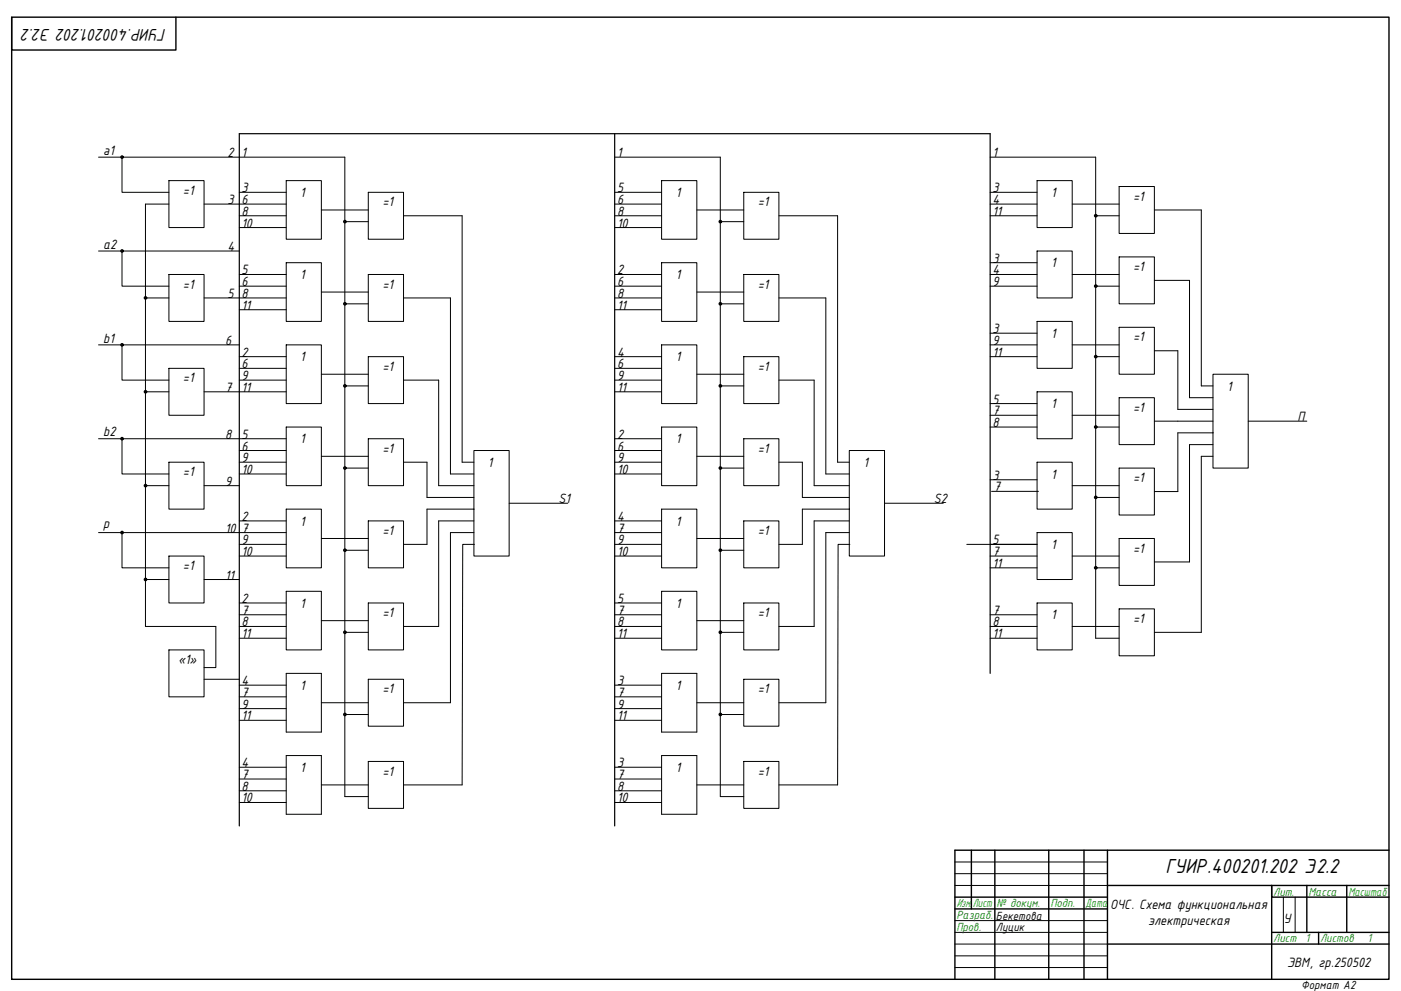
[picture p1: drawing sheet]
<svg xmlns="http://www.w3.org/2000/svg" width="594mm" height="420mm" viewBox="0 0 594 420" stroke-linecap="round" stroke-linejoin="round" font-family="sans-serif">
<path d="M5 7.3h584v407.9h-584z" fill="none" stroke="#000" stroke-width=".59"/>
<!-- layer: 0 -->
<g fill="none" stroke="#000" stroke-width=".59">
<path d="M5 7.3v13.9h69.6v-13.9M411.9 360.5v24.9M421.9 360.5v54.7M444.7 360.5v54.7M459.7 360.5v54.7M469.6 360.5v54.7M469.6 375.4h119.4M554.1 375.4v19.9M571.1 375.4v19.9M589 360.5h-184.1v54.7M404.9 380.4h64.7M404.9 385.4h64.7"/>
<path d="M539.2 395.3h49.8M559.1 395.3v5M589 380.4h-49.8v-5v39.8M469.6 400.3h119.4"/>
<circle cx="51.8" cy="66.6" r=".49"/>
<circle cx="146.2" cy="94" r=".49"/>
<circle cx="305.5" cy="94" r=".49"/>
<circle cx="464.6" cy="91.5" r=".49"/>
<circle cx="51.8" cy="106.4" r=".49"/>
<circle cx="61.7" cy="126.3" r=".49"/>
<circle cx="146.2" cy="128.8" r=".49"/>
<circle cx="305.5" cy="128.8" r=".49"/>
<circle cx="464.6" cy="121.3" r=".49"/>
<circle cx="51.8" cy="146.2" r=".49"/>
<circle cx="464.6" cy="151.2" r=".49"/>
<circle cx="61.7" cy="166.1" r=".49"/>
<circle cx="146.2" cy="163.6" r=".49"/>
<circle cx="305.5" cy="163.6" r=".49"/>
<circle cx="51.8" cy="186" r=".49"/>
<circle cx="146.2" cy="198.4" r=".49"/>
<circle cx="305.5" cy="198.4" r=".49"/>
<circle cx="464.6" cy="181" r=".49"/>
<circle cx="61.7" cy="205.9" r=".49"/>
<circle cx="464.6" cy="210.9" r=".49"/>
<circle cx="51.8" cy="225.8" r=".49"/>
<circle cx="146.2" cy="233.3" r=".49"/>
<circle cx="305.5" cy="233.3" r=".49"/>
<circle cx="61.7" cy="245.7" r=".49"/>
<circle cx="464.6" cy="240.7" r=".49"/>
<circle cx="146.2" cy="268.1" r=".49"/>
<circle cx="305.5" cy="268.1" r=".49"/>
<circle cx="146.2" cy="302.9" r=".49"/>
<circle cx="305.5" cy="302.9" r=".49"/>
</g>
<path d="M404.9 365.5h64.7M404.9 370.4h64.7M404.9 375.4h64.7M404.9 390.3h64.7M404.9 395.3h64.7M544.2 380.4v14.9M549.2 380.4v14.9M404.9 405.3h64.7M404.9 410.2h64.7M404.9 400.3h64.7" fill="none" stroke="#000" stroke-width=".42"/>
<path d="M419.9 285.5v-228.8h-318.4v293.5" fill="none" stroke="#000" stroke-width=".51"/>
<g fill="none" stroke="#000" stroke-width=".42">
<path d="M41.8 66.6h104.4v271.1h10M51.7 66.6v14.9h19.9M260.6 66.6h44.8v271.1h10M419.9 66.6h44.7v204h10M71.6 86.5h-9.9v179.1h29.8v17.4h-5M86.5 86.5h34.9M101.5 81.5h19.9M101.5 91.5h19.9M101.5 96.5h19.9M136.3 89h19.9M146.2 94h10M171.1 91.5h24.9v104.5h5"/>
<path d="M260.6 86.5h19.9M260.6 81.5h19.9M260.6 91.5h19.9M260.6 96.5h19.9M295.5 89h19.9M305.4 94h10M330.3 91.5h24.9v104.5h4.9M419.9 86.5h19.9M419.9 81.5h19.9M419.9 91.5h19.9M454.7 86.5h19.9M464.6 91.5h10"/>
<path d="M489.5 89h19.9v74.6h4.9M41.8 106.4h59.7M51.7 106.4v14.9h19.9M101.5 116.4h19.9M260.6 116.4h19.9M419.9 116.4h19.9M419.9 111.4h19.9M454.7 116.4h19.9M489.5 118.9h14.9v49.7h9.9M61.7 126.3h9.9M86.5 126.3h34.9M101.5 121.3h19.9"/>
<path d="M101.5 131.3h19.9M136.3 123.8h19.9M146.2 128.8h10M171.1 126.3h19.9v74.7h10M260.6 126.3h19.9M260.6 121.3h19.9M260.6 131.3h19.9M295.5 123.8h19.9M305.4 128.8h10M330.3 126.3h19.9v74.7h9.9M419.9 121.3h19.9M464.6 121.3h10"/>
<path d="M41.8 146.2h59.7M51.7 146.2v15h19.9M101.5 151.2h19.9M101.5 156.2h19.9M136.3 158.7h19.9M260.6 151.2h19.9M260.6 156.2h19.9M295.5 158.7h19.9M419.9 146.2h19.9M419.9 151.2h19.9M419.9 141.3h19.9M454.7 146.2h19.9"/>
<path d="M464.6 151.2h10M489.5 148.7h9.9v24.9h14.9M61.7 166.1h9.9M86.5 166.1h34.9M101.5 161.2h19.9M146.2 163.6h10M171.1 161.2h14.9v44.7h15M260.6 166.1h19.9M260.6 161.2h19.9M305.4 163.6h10M330.3 161.2h14.9v44.7h14.9M419.9 171.1h19.9"/>
<path d="M419.9 176.1h19.9M454.7 176.1h19.9M489.5 178.6h24.8M529.3 178.6h24.8M41.8 186h79.6M51.7 186v15h19.9M101.5 191h19.9M101.5 196h19.9M136.3 193.5h19.9M146.2 198.5h10M171.1 196h10v14.9h19.9M260.6 186h19.9"/>
<path d="M260.6 191h19.9M260.6 196h19.9M295.5 193.5h19.9M305.4 198.5h10M330.3 196h9.9v14.9h19.9M419.9 181.1h19.9M464.6 181.1h10M514.3 183.5h-14.9v24.9h-9.9M514.3 193.5h-4.9v74.6h-19.9M514.3 188.5h-9.9v49.8h-14.9M61.7 205.9h9.9M86.5 205.9h15"/>
<path d="M101.5 201h19.9M201 215.9h-19.9v14.9h-10M215.9 213.4h24.8M260.6 201h19.9M360.1 215.9h-19.9v14.9h-9.9M375.1 213.4h24.9M419.9 203.4h19.9M420.5 208.3h19.9M454.7 205.9h19.9M464.6 210.9h10M41.8 225.8h79.6M51.7 225.8v14.9h19.9"/>
<path d="M101.5 220.9h19.9M101.5 230.8h19.9M101.5 235.8h19.9M136.3 228.3h19.9M146.2 233.3h10M201 225.8h-10v72.1h-19.9M201 220.9h-15v44.7h-14.9M201.2 230.8h-5l-.2 102h-24.9M260.6 225.8h19.9M260.6 220.9h19.9M260.6 230.8h19.9M260.6 235.8h19.9"/>
<path d="M295.5 228.3h19.9M305.4 233.3h10M360.1 225.8h-9.9v72.1h-19.9M360.1 220.9h-14.9v44.7h-14.9M360.4 230.8h-5l-.2 102h-24.9M410 230.8h29.8M419.9 235.8h19.9M454.7 235.8h19.9M61.7 245.7h9.9M86.5 245.7h15M101.5 255.7h19.9M260.6 255.7h19.9"/>
<path d="M419.9 240.7h19.9M464.6 240.7h10M101.5 260.6h19.9M101.5 265.6h19.9M101.5 270.6h19.9M136.3 263.1h19.9M146.2 268.1h10M260.6 260.6h19.9M260.6 265.6h19.9M260.6 270.6h19.9M295.5 263.1h19.9M305.4 268.1h10"/>
<path d="M419.9 260.6h19.9M419.9 265.6h19.9M419.9 270.6h19.9M454.7 265.6h19.9M86.5 288h15M101.5 290.5h19.9M101.5 295.4h19.9M136.3 297.9h19.9M260.6 290.5h19.9M260.6 295.4h19.9M295.5 297.9h19.9M101.5 300.4h19.9"/>
<path d="M101.5 305.4h19.9M146.2 302.9h10M260.6 300.4h19.9M260.6 305.4h19.9M305.4 302.9h10M101.5 325.3h19.9M101.5 330.3h19.9M101.5 335.3h19.9M136.3 332.8h19.9M260.6 325.3h19.9M260.6 330.3h19.9M260.6 335.3h19.9"/>
<path d="M295.5 332.8h19.9M101.5 340.2h19.9M260.6 340.2h19.9"/>
</g>
<g fill="none" stroke="#000" stroke-width=".42">
<path d="M71.6 76.6h14.9v19.9h-14.9zM121.4 76.6h14.9v24.8h-14.9zM280.5 76.6h15v24.8h-15zM439.8 76.6h14.9v19.9h-14.9zM474.6 79.1h14.9v19.9h-14.9zM156.2 81.5h14.9v19.9h-14.9zM315.4 81.5h14.9v19.9h-14.9zM71.6 116.4h14.9v19.9h-14.9zM121.4 111.4h14.9v24.9h-14.9zM156.2 116.4h14.9v19.9h-14.9zM280.5 111.4h15v24.9h-15zM315.4 116.4h14.9v19.9h-14.9z"/>
<path d="M439.8 106.4h14.9v19.9h-14.9zM474.6 108.9h14.9v19.9h-14.9zM439.8 136.3h14.9v19.9h-14.9zM474.6 138.8h14.9v19.9h-14.9zM71.6 156.2h14.9v19.9h-14.9zM121.4 146.2h14.9v24.9h-14.9zM156.2 151.2h14.9v19.9h-14.9zM280.5 146.2h15v24.9h-15zM315.4 151.2h14.9v19.9h-14.9zM514.3 158.7h15v39.8h-15zM439.8 166.1h14.9v19.9h-14.9zM474.6 168.6h14.9v19.9h-14.9z"/>
<path d="M71.6 196h14.9v19.9h-14.9zM121.4 181.1h14.9v24.8h-14.9zM156.2 186h14.9v19.9h-14.9zM201 191h14.9v44.8h-14.9zM280.5 181.1h15v24.8h-15zM315.4 186h14.9v19.9h-14.9zM360.1 191h15v44.8h-15zM439.8 196h14.9v19.9h-14.9zM474.6 198.5h14.9v19.9h-14.9zM121.4 215.9h14.9v24.8h-14.9zM280.5 215.9h15v24.8h-15zM71.6 235.8h14.9v19.9h-14.9z"/>
<path d="M156.2 220.9h14.9v19.8h-14.9zM315.4 220.9h14.9v19.8h-14.9zM439.8 225.8h14.9v19.9h-14.9zM474.6 228.3h14.9v19.9h-14.9zM121.4 250.7h14.9v24.8h-14.9zM156.2 255.7h14.9v19.8h-14.9zM280.5 250.7h15v24.8h-15zM315.4 255.7h14.9v19.8h-14.9zM439.8 255.7h14.9v19.8h-14.9zM474.6 258.1h14.9v19.9h-14.9zM71.6 275.5h14.9v19.9h-14.9zM121.4 285.5h14.9v24.9h-14.9z"/>
<path d="M156.2 288h14.9v19.9h-14.9zM280.5 285.5h15v24.9h-15zM315.4 288h14.9v19.9h-14.9zM121.4 320.3h14.9v24.9h-14.9zM156.2 322.8h14.9v19.9h-14.9zM280.5 320.3h15v24.9h-15zM315.4 322.8h14.9v19.9h-14.9z"/>
</g>
<!-- layer: 0 -->
<path d="M260.6 56.7v293.5" fill="none" stroke="#000" stroke-width=".51"/>
<text font-size="9.3" x="494.2" y="370">ГУИР.400201.202 Э2.2</text>
<text font-size="7.7" x="70.5" y="12.3" transform="rotate(-180 70.5 12.3)">ГУИР.400201.202 Э2.2</text>
<g font-size="6.2">
<text x="43.8" y="65.6">a1</text>
<text x="96.5" y="66.6">2</text>
<text x="102.4" y="66.6">1</text>
<text x="261.7" y="66.6">1</text>
<text x="420.8" y="66.6">1</text>
<text x="77.6" y="82.6">=1</text>
<text x="102.4" y="81.5">3</text>
<text x="127.3" y="83.5">1</text>
<text x="261.7" y="81.5">5</text>
<text x="286.5" y="83.5">1</text>
<text x="420.8" y="81.5">3</text>
<text x="445.7" y="83.5">1</text>
<text x="96.5" y="86.5">3</text>
<text x="102.4" y="86.5">6</text>
<text x="162.1" y="87.5">=1</text>
<text x="261.7" y="86.5">6</text>
<text x="321.4" y="87.5">=1</text>
<text x="420.8" y="86.5">4</text>
<text x="480.5" y="85">=1</text>
<text x="102.4" y="91.5">8</text>
<text x="261.7" y="91.5">8</text>
<text x="420.8" y="91.5">11</text>
<text x="102.4" y="96.5">10</text>
<text x="261.7" y="96.5">10</text>
<text x="43.8" y="105.4">а2</text>
<text x="96.5" y="106.4">4</text>
<text x="420.8" y="111.4">3</text>
<text x="445.7" y="113.4">1</text>
<text x="102.4" y="116.4">5</text>
<text x="127.3" y="118.4">1</text>
<text x="261.7" y="116.4">2</text>
<text x="286.5" y="118.4">1</text>
<text x="420.8" y="116.4">4</text>
<text x="480.5" y="114.9">=1</text>
<text x="77.6" y="122.3">=1</text>
<text x="102.4" y="121.3">6</text>
<text x="162.1" y="122.3">=1</text>
<text x="261.7" y="121.3">6</text>
<text x="321.4" y="122.3">=1</text>
<text x="420.8" y="121.3">9</text>
<text x="96.5" y="126.3">5</text>
<text x="102.4" y="126.3">8</text>
<text x="102.4" y="131.3">11</text>
<text x="261.7" y="126.3">8</text>
<text x="261.7" y="131.3">11</text>
<text x="420.8" y="141.3">3</text>
<text x="445.7" y="143.3">1</text>
<text x="43.8" y="145.2">b1</text>
<text x="95.5" y="146.2">6</text>
<text x="420.8" y="146.2">9</text>
<text x="480.5" y="144.7">=1</text>
<text x="102.4" y="151.2">2</text>
<text x="127.3" y="153.2">1</text>
<text x="261.7" y="151.2">4</text>
<text x="286.5" y="153.2">1</text>
<text x="420.8" y="151.2">11</text>
<text x="102.4" y="156.2">6</text>
<text x="102.4" y="161.2">9</text>
<text x="162.1" y="157.2">=1</text>
<text x="261.7" y="156.2">6</text>
<text x="261.7" y="161.2">9</text>
<text x="321.4" y="157.2">=1</text>
<text x="77.6" y="162.1">=1</text>
<text x="95.5" y="166.1">7</text>
<text x="102.4" y="166.1">11</text>
<text x="261.7" y="166.1">11</text>
<text x="520.3" y="165.6">1</text>
<text x="420.8" y="171.1">5</text>
<text x="445.7" y="173.1">1</text>
<text x="420.8" y="176.1">7</text>
<text x="480.5" y="174.6">=1</text>
<text x="550.2" y="178.6">П</text>
<text x="43.8" y="185">b2</text>
<text x="420.8" y="181.1">8</text>
<text x="95.5" y="186">8</text>
<text x="102.4" y="186">5</text>
<text x="102.4" y="191">6</text>
<text x="127.3" y="188">1</text>
<text x="162.1" y="192">=1</text>
<text x="261.7" y="186">2</text>
<text x="261.7" y="191">6</text>
<text x="286.5" y="188">1</text>
<text x="321.4" y="192">=1</text>
<text x="102.4" y="196">9</text>
<text x="206.9" y="198">1</text>
<text x="261.7" y="196">9</text>
<text x="366.1" y="198">1</text>
<text x="77.6" y="201.9">=1</text>
<text x="102.4" y="201">10</text>
<text x="261.7" y="201">10</text>
<text x="420.8" y="203.4">3</text>
<text x="445.7" y="202.9">1</text>
<text x="95.5" y="205.9">9</text>
<text x="421.4" y="208.3">7</text>
<text x="480.5" y="204.4">=1</text>
<text x="236.8" y="213.4">S1</text>
<text x="395.9" y="213.4">S2</text>
<text x="102.4" y="220.9">2</text>
<text x="261.7" y="220.9">4</text>
<text x="43.8" y="223.8">p</text>
<text x="95.5" y="225.8">10</text>
<text x="102.4" y="225.8">7</text>
<text x="127.3" y="222.8">1</text>
<text x="162.1" y="226.8">=1</text>
<text x="261.7" y="225.8">7</text>
<text x="286.5" y="222.8">1</text>
<text x="321.4" y="226.8">=1</text>
<text x="102.4" y="230.8">9</text>
<text x="261.7" y="230.8">9</text>
<text x="420.8" y="230.8">5</text>
<text x="445.7" y="232.8">1</text>
<text x="102.4" y="235.8">10</text>
<text x="261.7" y="235.8">10</text>
<text x="420.8" y="235.8">7</text>
<text x="480.5" y="234.3">=1</text>
<text x="77.6" y="241.7">=1</text>
<text x="95.5" y="245.7">11</text>
<text x="420.8" y="240.7">11</text>
<text x="102.4" y="255.7">2</text>
<text x="127.3" y="257.6">1</text>
<text x="261.7" y="255.7">5</text>
<text x="286.5" y="257.6">1</text>
<text x="102.4" y="260.6">7</text>
<text x="162.1" y="261.6">=1</text>
<text x="261.7" y="260.6">7</text>
<text x="321.4" y="261.6">=1</text>
<text x="420.8" y="260.6">7</text>
<text x="445.7" y="262.6">1</text>
<text x="102.4" y="265.6">8</text>
<text x="261.7" y="265.6">8</text>
<text x="420.8" y="265.6">8</text>
<text x="480.5" y="264.1">=1</text>
<text x="102.4" y="270.6">11</text>
<text x="261.7" y="270.6">11</text>
<text x="420.8" y="270.6">11</text>
<text x="75.6" y="281.5">«1»</text>
<text x="102.4" y="290.5">4</text>
<text x="127.3" y="292.5">1</text>
<text x="162.1" y="294">=1</text>
<text x="261.7" y="290.5">3</text>
<text x="286.5" y="292.5">1</text>
<text x="321.4" y="294">=1</text>
<text x="102.4" y="295.4">7</text>
<text x="261.7" y="295.4">7</text>
<text x="102.4" y="300.4">9</text>
<text x="102.4" y="305.4">11</text>
<text x="261.7" y="300.4">9</text>
<text x="261.7" y="305.4">11</text>
<text x="102.4" y="325.3">4</text>
<text x="127.3" y="327.3">1</text>
<text x="162.1" y="328.8">=1</text>
<text x="261.7" y="325.3">3</text>
<text x="286.5" y="327.3">1</text>
<text x="321.4" y="328.8">=1</text>
<text x="102.4" y="330.3">7</text>
<text x="102.4" y="335.3">8</text>
<text x="261.7" y="330.3">7</text>
<text x="261.7" y="335.3">8</text>
<text x="102.4" y="340.2">10</text>
<text x="261.7" y="340.2">10</text>
<text x="470.7" y="385.4">ОЧС. Схема функциональная</text>
<text x="486.8" y="392">электрическая</text>
<text x="544.2" y="391.1">У</text>
<text x="545.8" y="410">ЭВМ, гр.250502</text>
</g>
<g font-size="5.4" fill="#00ad00">
<text x="539.9" y="379.7">Лит.</text>
<text x="554.8" y="379.7">Масса</text>
<text x="571.8" y="379.7">Масштаб</text>
<text x="405.6" y="384.6">Изм.</text>
<text x="405.6" y="389.6">Разраб.</text>
<text x="412.5" y="384.6">Лист</text>
<text x="422.5" y="384.6">№ докум.</text>
<text x="445.4" y="384.6">Подп.</text>
<text x="460.3" y="384.6">Дата</text>
<text x="405.6" y="394.6">Пров.</text>
<text x="539.9" y="399.6">Лист 1</text>
<text x="559.8" y="399.6">Листов</text>
<text x="579.9" y="399.6">1</text>
</g>
<g font-size="5.4">
<text x="422.3" y="389.9">Бекетова</text>
<text x="422.3" y="394.6">Луцик</text>
<text x="551.8" y="419.2">Формат А2</text>
</g>
</svg>
